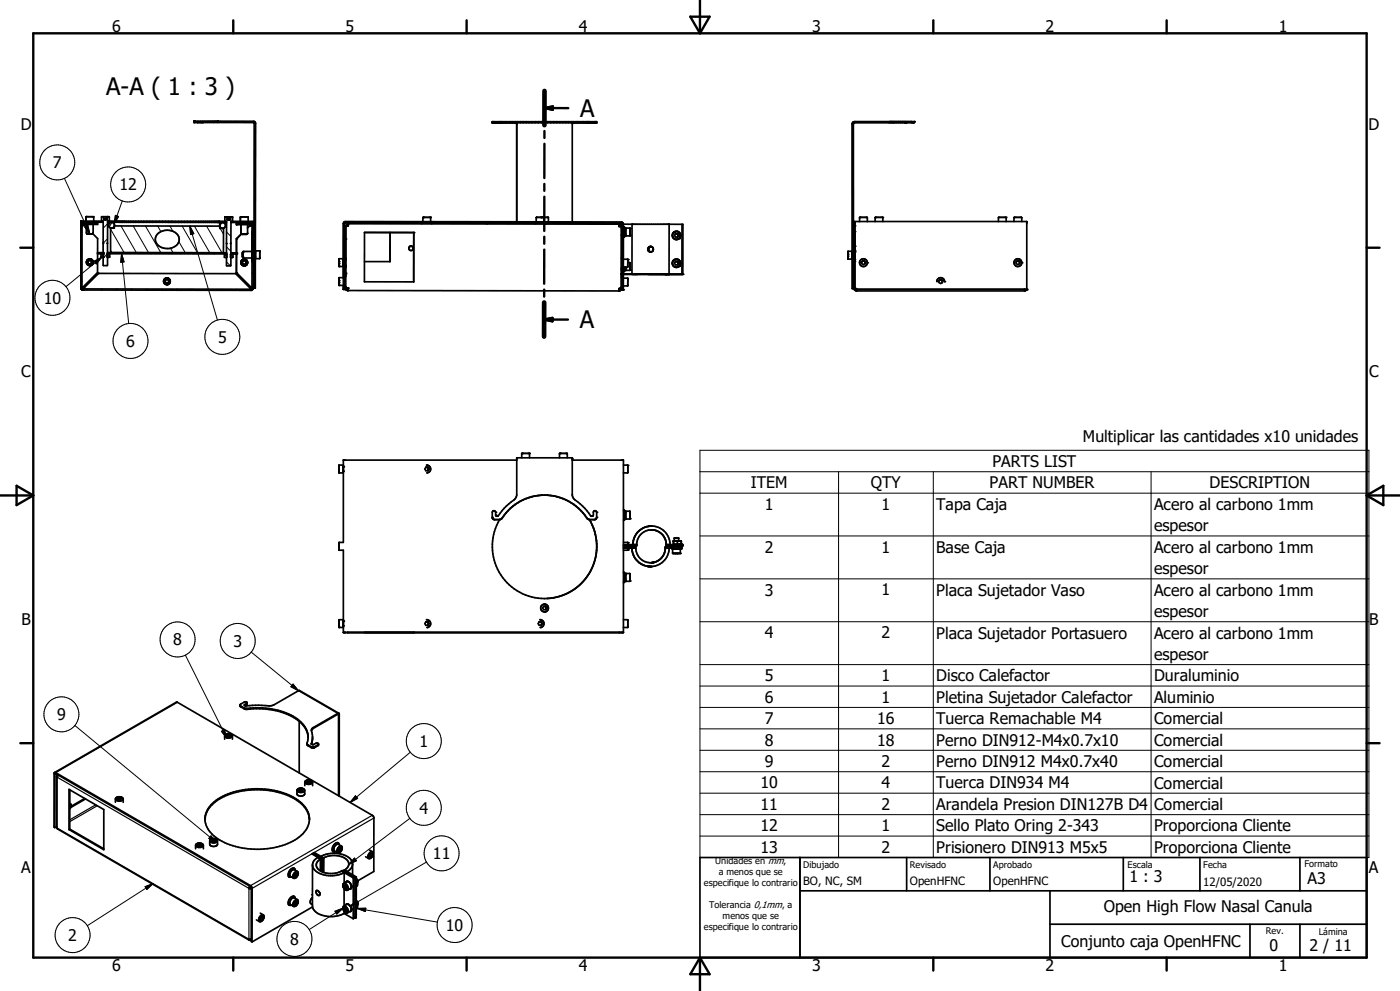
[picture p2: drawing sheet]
<svg xmlns="http://www.w3.org/2000/svg" width="420mm" height="297mm" viewBox="0 0 420 297" stroke-linecap="round" stroke-linejoin="round" font-family="sans-serif">
<g fill="none" stroke="#000" stroke-width=".3">
<path d="M66.2 36.3l.3 .4M70.7 36.3l.3 .4M75.2 36.3l.3 .4M76.3 37.5l.4 .3M19.3 53.4l7.6 16.7M76.3 59.9l.3 .4M76.3 55.4l.3 .4M76.3 51l.4 .3M76.3 46.5l.4 .3M76.3 42l.4 .3M24.3 66.3l.3 .3M24.6 79.2l-.3 .4"/>
<path d="M24.6 74.7l-.3 .4M24.6 70.2l-.3 .4M25.5 68l.9-.4 .5 2.5zM26.8 66.6l.3 .3M27.9 66.9l-.3 .4M28.2 78.3l2.3-1.2-1.6 2zM28.8 66.3l.3 .3M30.4 75.7l-.6 .3M30.5 77.1l-10.7 8.8M31.1 76.2l-.8 .8M32.3 76l-1.4 1.4M32.3 71.6l-1.3 1.2"/>
<path d="M32.3 67.1l-1.3 1.3M32.9 76.2l-.8 .8M33.1 75.7l-.5 .3M33.2 75l.4 .7M33.2 68.7l4 7M33.3 66.3l.3 .3-.8 1.4M34.6 64.5l1 .4-1.4 2.2zM36.3 67.7l4.6 8M36.5 76l2.1 21M36.5 76l.7 2.5-1 .1zM36.7 60.2l-2.5 6.9M39.5 75.7l-.6 .3"/>
<path d="M40 67.7l4.6 8M43.6 67.7l4.7 8M45.8 75.7l-.6 .4M47.3 67.7l1 1.7M51 67.7l.9 1.6M51.1 74.4l.8 1.3M52.1 75.7l-.5 .4M53.6 72.4l2 3.4M54.6 67.7l4.7 8.1M56.9 67.8l8.3 28.1M56.9 67.8l1.2 2.2-.9 .3zM58.3 67.8l4.6 8"/>
<path d="M58.5 75.8l-.6 .3M62 67.8l4.6 8M64.8 75.8l-.6 .3M65.7 67.8l.2 .5M66 68.5l1.1 1.7M66.5 66.7l-.6 1.1M66.7 66.3l.3 .4M67.3 76.4l.8 .5M67.9 65l.2 .2M67.9 78.5l1.2 1.2M67.9 74l1.4 1.3M67.9 69.5l1.4 1.3"/>
<path d="M68.8 65.9l.5 .5M69.1 76.4l.8 .5M69.4 66.4l.2 .3M70.9 75.9l-.3 .2M72.7 67l-.3 .3M73.8 66.3l.3 .4M73.9 66.7l-.2 .3M75.9 77.3l-.3 .3M75.9 72.8l-.3 .3M75.9 68.3l-.3 .3M76.3 77.8l.3 .4M76.3 73.4l.3 .3"/>
<path d="M76.3 68.9l.3 .3M76.3 64.4l.3 .3M24.6 83.7l-.3 .4M26.2 86.6l-.3 .3M30.7 86.6l-.3 .3M35.2 86.6l-.4 .3M39.6 86.6l-.3 .3M44.1 86.6l-.3 .4M48.6 86.6l-.3 .4M53.1 86.6l-.3 .4M57.6 86.6l-.3 .4M62.1 86.7l-.4 .3"/>
<path d="M66.5 86.7l-.3 .3M71 86.7l-.3 .3M75.9 86.3l-.7 .7M75.9 81.8l-.3 .3M76.3 82.3l.3 .4M210 135h200.7v122h-200.7zM210 141.4h200.7M210 147.8h200.7M251.6 141.4v115.6M280 141.4v115.6M345.3 141.4v115.6M210 160.6h200.7"/>
<path d="M210 173.5h200.7M55.6 196.3l12.4 24.9M75.4 195.4l14.1 11.6M210 186.3h200.7M210 199.2h200.7M22.5 217.4l42.4 35.1M66.4 219.2l.9-.5 .7 2.5zM87.9 205l1.6 2-2.2-1.2zM210 205.6h200.7M210 212h200.7M210 218.4h200.7M106.6 238.5l.7 .8-2.3 1.2z"/>
<path d="M123.1 225.5l-18.1 15M210 224.9h200.7M210 231.3h200.7M210 237.7h200.7M63.3 250.5l1.6 2-2.2-1.2zM106.3 257.2l.6 .8-2.3 1.1zM123 245.3l-18.4 13.8M127.9 258.4l-22.8 13.2M210 244.2h200.7M210 250.6h200.7M43.5 265.7l2.4-.9-1.8 1.8zM45.9 264.8l-19.7 12.7"/>
<path d="M100.5 273.1l2.4-.9-1.9 1.7zM102.9 272.2l-10.1 6.4M105.1 271.6l1.9-1.7 .5 .8zM107.2 272.3l24 4.1M107.2 272.3l2.6-.1-.2 1z"/>
<circle cx="17.2" cy="48.7" r="5.3"/>
<circle cx="38.5" cy="55.3" r="5.3"/>
<circle cx="15.7" cy="89.3" r="5.3"/>
<circle cx="39.2" cy="102.2" r="5.2"/>
<circle cx="66.7" cy="101" r="5.2"/>
<circle cx="53.3" cy="191.7" r="5.3"/>
<circle cx="71.3" cy="192.1" r="5.2"/>
<circle cx="18.4" cy="214.1" r="5.3"/>
<circle cx="127.1" cy="222.1" r="5.3"/>
<circle cx="127.1" cy="242.1" r="5.2"/>
<circle cx="132.5" cy="255.7" r="5.2"/>
<circle cx="136.4" cy="277.2" r="5.2"/>
<circle cx="21.8" cy="280.3" r="5.3"/>
<circle cx="88.3" cy="281.4" r="5.3"/>
</g>
<g fill="none" stroke="#000" stroke-width=".51">
<path d="M65.5 36.3h10.5l.7 .5-.1 49.5M65.5 36.3v.4h10.5M65.5 36.3h-7.3v.4h17.8M76 36.7l.3 .3v49.4M147.7 36.5h31.3v.3h-31.3zM155 36.8v29.7M171.7 36.8v29.7M255.9 36.7l.5-.2h17.8v.3h-17.8l-.4 .2v49.5h-.3v-49.3zM271.5 36.5v.3M24.3 66.6h6.7M24.4 67.3l-.1 .3M24.5 67.1l-.1 .2"/>
<path d="M24.6 67.6l.7-.1 .7 .7M24.6 67.6v18.7M24.6 67l-.2 .3M24.9 66.9h4.4v.4h-4.4l-.3 .3M24.9 66.9l-.3 .1M25.5 66.6v.3M25.8 65.1v1.2M25.8 65v.1M25.9 64.9l-.1 .1M25.9 64.9h2.2v1.4M25.9 64.9h.1M26 69.8v.2"/>
<path d="M26 67.3v2.5M26 69.9l.3 .3M26.1 70l.2 .1M26.1 66.6v.3M26.3 70.1h1.3M27.1 77.6l.6 .3 .2 .9M27.1 77.6a.99 .99 0 0 0-1.2 1.1 .99 .99 0 0 0 1.4 .8M27.1 77.6l.6 .5 .2 .7M27.2 77.6a1 1 0 0 0-1.2 1 1 1 0 0 0 1.2 1M27.2 77.6a1 1 0 0 1 .7 .9 1 1 0 0 1-.5 1M27.3 79.5l-.2 .1M27.5 79.4l-.3 .2"/>
<path d="M27.5 79.4l-.2 .1M27.7 79.1l-.2 .3M27.8 66.6v.3M27.8 70.1l1.5 1.4v10.2l-4.7 4.5M27.8 70.1l-.2 .1M27.8 70l-.2 .1M27.9 78.8l-.4 .6M27.9 78.8l-.1 .2M27.9 69.9l-.1 .2M27.9 69.8v.2M27.9 67.3v2.5M28.4 66.6v.3"/>
<path d="M29.3 75.7h1.6M29.3 76h1.6v1.1l-.6-.1v-.9l.2-.1M30.5 65.1v1.2M30.5 65v.1M30.5 64.9l2.3 .1M30.5 64.9v.1M30.9 66.3v.3M31.1 64.9v.7M31.1 65.6l.3 .2M31.1 65.6h.5M31.4 65.8h.1M31.4 65.8l.3 .1"/>
<path d="M31.6 65.6h.5M31.6 64.9v.7M31.7 65.9h.1M31.8 65.8l-.1 .1M31.8 65.8h.1M32.1 64.9v.7M32.1 65.6l-.3 .2M32.3 75.7l35.6 .1M32.3 66.6l35.6 .1M32.4 66.3v.3M32.7 76l.2 .1v.9l-.6 .1v-1.1l35.6 .1M32.8 65v.1"/>
<path d="M32.8 65.1v1.2M33.2 75.7v-7.3h1.1v-.7l31.6 .1v.7h1.2l-.1 7.3M33.3 68.4a.9 .9 0 0 1-.6-1.4 .9 .9 0 0 1 1.5 0 .9 .9 0 0 1-.6 1.4M34.4 66.3v.3M47.4 70a4 4 0 0 1 6.3 1.4 3.4 3.4 0 0 1-4.8 2.9 2.52 2.52 0 0 1-2.1-1.7 2.52 2.52 0 0 1 .6-2.6zM65.8 66.3h-33.5v13.2l-1.2 .1-.1-13.3h-6.7v20.3M65.8 66.3v.4M65.8 66.3h2.1v.4M66.6 66.7a.9 .9 0 0 0-.6 1.4 .9 .9 0 0 0 1.5 0 .9 .9 0 0 0-.5-1.4M67.3 76.2h.8l-.2 1-.6-.1zM68.1 65.7l.6 .2M68.1 65v.7"/>
<path d="M68.1 65.7h.5M68.5 65.9h.1M68.6 65.7h.5M68.6 65v.7M68.7 65.9h.1M68.8 65.9h-.1M68.9 65.8l-.1 .1M69.1 65v.7M69.1 65.7l-.2 .1M69.3 75.8h1.6M69.3 66.7h6.6M69.4 66.3v.4"/>
<path d="M69.7 76.1l.2 .1v.9l-.6 .1v-1.1h1.6M69.8 66.3l-.1-1.3h-2.2v1.3h.5l.1 13.4 1.2-.1v-13.3h6.6v1.3M70.9 76.1v5.7l4.7 4.5M71.8 66.7v.3M72.2 65l-.1 1.3M72.2 65h2.2v1.3M72.2 65h.1M72.3 69.9l.1 .2M72.3 67.3v2.6M72.3 70l.3 .2M72.4 70.1l-1.5 1.5v4.5M72.4 70.1l.2 .1"/>
<path d="M72.5 66.7v.3M72.6 70.2h1.3M73.3 77.7l.4 .1 .5 .5M73.3 77.7a.97 .97 0 0 0-1 .6 .97 .97 0 0 0 .3 1.1M73.3 77.7l.5 .2 .4 .4M74.1 79.2l-.8 .5M74.1 70.2h-.2M74.1 66.7v.3M74.2 78.3v.4M74.2 79l-.5 .6-.4 .1M74.2 78.3v.7M74.2 78.9v.1"/>
<path d="M74.2 78.9a1.03 1.03 0 0 1-1.5 .6M74.2 70l-.3 .2M74.3 78.7a.99 .99 0 0 0-1-1 .99 .99 0 0 0-1 .9 .99 .99 0 0 0 1 1.1M74.3 67.3v2.6M74.3 78.7l-.1 .2M74.3 69.9l-.1 .2M74.8 66.7v.3M75.6 67.7l-.6-.1-.7 .7M75.6 67.7v18.6M75.6 67.7l-.3-.4h-4.4v-.3h4.4l.6 .5-.1 19.2M75.6 75.5v.1M75.6 74.1v.3"/>
<path d="M75.6 69.3v6.1h-2.6l-.2 .2v1.4l.2 .3h2.6M76.3 74.9h-.4v3h.4M76.6 75.2h1.3v2.3h-1.3zM77.8 75.2h.1M101.7 79.8l1.3 .1M101.7 78.4v.6M103 77.5l-1.3 .1v2.2M103.1 66.7l-.1 20h.3l.2-19.9M103.2 66.6l-.1 .2M103.2 66.6l.5-.2 82.7 .1 .4 .2 .2 .5M103.2 66.6l-.1 .1M103.4 77.2h.3"/>
<path d="M103.6 66.8h-.1M103.6 66.8l-.2 .1M103.7 79.7v2.1M103.7 66.7l82.7 .2 .3 .3M103.7 66.7l-.1 .1M103.7 66.7l23.7 .1M104 67.7l-.3-.1v19M104.3 67.4v.3M104.4 67.1v.3M104.4 67.1v.6h-.7M104.4 67.1l81.3 .1M109.3 69.7h14.8v14.8h-14.8z"/>
<path d="M117 69.7v8.7h-7.7M123.1 73.8l-.3 .2M123.2 73.8l.6 .2M123.9 74.1l-.1 .8M126.5 66.8v.3M126.9 65.2v.1M126.9 65.2h2.2l.1 1.2M126.9 65.3l-.1 1.1M127.3 66.8h1.5M128.7 66.8h.1M129.5 66.8v.3M146.6 66.8l-.6 .3"/>
<path d="M159.1 66.8h.7M160.5 66.8v.4M160.9 65.3v1.2M160.9 65.2v.1M160.9 65.2h.1M161 65.2h3.4M161 65.2h-.1M163.1 65.2h.1M163.2 65.2v.1M163.2 65.3v1.2M163.5 66.8v.4M164 66.8v.4"/>
<path d="M164.4 65.2h.1M164.5 65.2v1.3M173.8 66.8l.6 .1M180.1 66.9l.6 .3M185.7 67.5h.1M185.7 67.2h1M185.7 67.2v.7h.7M185.8 67.2v.7M186 67.9l.4-.1-.1 18.7M186.1 67.2v.6M186.3 77.4h.4M186.4 70.5h.3"/>
<path d="M186.4 68.6h.3M186.7 67.2v19.7h.3v-19.7M187 77.7l1.3 .1M187 68h.3v3h-.3M187 67.2h2.6M187.3 70.2h.4M187.3 68.9h.4M187.7 68.4h1.3l-.1 2.3h-1.2v-2.3M188.3 77.8h.1M188.3 77.8v2.2M188.3 78.7l.7 .1v2.2h-1.3v-1M189.6 67.2h11.1"/>
<path d="M189.6 67.2v15M195 73.9l-.4 .2M195.2 73.9l.6 .3M195.3 73.9l-.5 .3-.2 .5 .5 .8M195.3 73.9a.83 .83 0 0 0-1 .7 .83 .83 0 0 0 .8 .9M195.3 73.9l.6 .5M195.9 74.2l.1 .4M196 74.6a.84 .84 0 0 1-.9 .9M196 74.8l-.3 .5M200.7 67.2v15M200.7 67.2h3.9M203.2 78.4h-.6l-.3 .5 .3 .5h.6"/>
<path d="M203.2 78.4l.3 .5M203.2 70.1h-.6l-.2 .5 .2 .4h.6M203.2 70.1l.3 .5M203.5 78.9l-.3 .5M203.5 70.6l-.3 .4M204.1 70.5a1.22 1.22 0 0 0-1.5-1.2 1.22 1.22 0 0 0-.9 1.6 1.26 1.26 0 0 0 1.4 .9 1.26 1.26 0 0 0 1.1-1.2M204.1 78.9h.1M204.1 78.8a1.22 1.22 0 0 0-1.5-1.2 1.22 1.22 0 0 0-.9 1.7 1.26 1.26 0 0 0 1.4 .9 1.26 1.26 0 0 0 1.1-1.3M204.1 70.6h.1M204.2 70.6h.1M204.2 78.9h.1M204.6 67.2h.3v15h-10.9"/>
<path d="M204.6 67.2v15M254.4 75.4v2.2M254.4 77.6h.1M254.4 77.6h1.3M254.4 75.3v.1M255.7 75.3h-1.3M256 75h.4M256 78h.4M258.5 78.4v.6l.5 .3 .5-.3v-.6M259 78.2l.5 .2M259 78.2l-.5 .2M260.2 65.2h-2.2l-.1 1.2"/>
<path d="M260.2 65.2v.1M260.2 65.3v1.1M262.5 66.4l.1-1.2h2.2v1.2M299.5 65.3v1.1M299.5 65.2h2.3l.1 1.2M299.5 65.2v.1M304.2 65.3v1.1M304.2 65.2v.1M304.2 65.2h.1M304.3 65.2h2.1M304.3 65.2h-.1M304.9 78.4v.6l.5 .3 .5-.3v-.6"/>
<path d="M305.1 78.3l-.2 .1M305.4 78.1l.5 .3M305.4 78.1l-.5 .3M306.4 65.2h.1M306.5 65.2h.1M306.5 65.2v.1M306.5 65.3v1.1M24.3 86.3v.3M24.3 86.6l.6 .3 50.4 .1 .5-.3M24.6 86.3l.3 .3M24.9 86.6l4.6-4.7 41.2 .1 4.5 4.7M49.5 83.5a.99 .99 0 0 0-.3 1.2 .99 .99 0 0 0 1 .6"/>
<path d="M50.2 83.3a.99 .99 0 0 0-1.1 1 .99 .99 0 0 0 1.2 1M50.2 83.3l.4 .2M50.3 83.3l-.7 .1M50.6 85.1l-.3 .2M50.6 83.5l.5 .8M50.6 85.1l-.4 .2M51.1 84.5l-.5 .6M51.1 84.3v.2M75.6 86.3h.1M75.6 86.3l-.3 .4-50.4-.1M75.9 86.4l-.1 .3M76.3 86.3h.3"/>
<path d="M76.6 86.3v.1M101.7 83.3v2.2l1.3 .1M101.7 84.1v.6M101.7 83.2v.1M101.7 83.2h1.3M103.3 80.2h.4M103.3 82.9h.4M103.3 85.9h.4M103.7 86.2l.5 .2M103.7 86.6l.2 .3M103.9 86.9l.4 .2M104 86.4h-.3v.2"/>
<path d="M104 86.4l.3 .3M104.2 86.4h-.2M104.2 86.4l.1 .6M104.3 87.1l81.3 .1M185.6 86.5v.7M185.7 86.5h-.1M185.9 87.1l-.3 .1M186 87.1l-.4 .1M186 86.5h-.4M186 86.4l-.4 .5M186 86.5h.3M186 87.1h-.1"/>
<path d="M186 86.4l-.4 .1M186.2 86.9l-.1 .1M186.3 86.5l-.3 .6M186.3 86.3l-.3 .1M186.3 80.4h.4M186.3 86h.4M186.3 83h.4M186.3 80.8h.4M186.3 82.2h.4M187 83.4h1.2M187 80h1.2M187 82.2h7.4"/>
<path d="M187.3 80v1.4h-.3M187.3 80.5h.4M188.2 83.4h.1M188.3 83.4v2.3h-1.3M188.3 80h-.1M194.1 82.2h.8M194.3 82.2h.6M256.4 86.7h51.6l-.1 .2M256.4 86.9v-20.5h51.6l-.1 20.5M257 86.7v.4M257.2 86.7l-.2 .4M281 84.4a1.17 1.17 0 0 1 1.2-1.2 1.17 1.17 0 0 1 1.2 1.2"/>
<path d="M281.7 84.1v.6l.5 .3 .5-.3v-.6M282.2 83.8l.5 .3M282.2 83.8l-.5 .3M307.2 86.7l.1 .3M307.4 86.7v.3M307.9 86.9l-.5 .3h-50.4l-.6-.5 .6 .4M307.9 86.7l-.6 .3M101.7 139.5v2.1M101.7 139.4v.1M101.7 139.4h.1M103 139.4h-1.3M128 139.4a1.17 1.17 0 0 1 1.2 1.1 1.17 1.17 0 0 1-1.1 1.2"/>
<path d="M155 137.9h-52v24.7h-1.3M156.6 135.9l-.1 1.3M156.6 135.9h2.2l.1 1.3M156.6 135.9h.1M167.9 135.9l-.1 1.3M167.9 135.9h.1M167.9 135.9h2.2M170.1 135.9h.1M170.1 135.9l.1 1.3M171.7 137.9h15.3v51.7h-84v-24.7l-1.3-.1M187 139.4h1.3v2.3M188.3 139.5v.1"/>
<path d="M101.7 140.1v1M101.7 140.6h.1M101.7 141.6l1.3 .1M128.1 141.7h.1M128.3 140.1l.3 .5M128.3 140.1h-.6l-.2 .5 .2 .5h.6M128.6 140.6l-.3 .5M149.9 155.7a15.7 15.7 0 0 0 12 23.6 15.7 15.7 0 0 0 16.2-21M171.7 148.2l.4 1.2a22.2 22.2 0 0 1 5.2 5.3l.7-.2v-1a.49 .49 0 0 1 .5-.4 .49 .49 0 0 1 .5 .4v1.7l-.3 .4-1.8 .1-.6-.1a15.3 15.3 0 0 0-25.9 0l-2 .1-.5-.2-.2-.4v-1.6a.51 .51 0 0 1 .5-.4 .51 .51 0 0 1 .5 .4v1l.7 .2a18.4 18.4 0 0 1 5-5l.6-1.5v-11h16.7v11M176.8 155.7l1.3 2.6zM178.1 158.3l.7 2.9 .2 3.8M187 152.9h.3v3h-.3"/>
<path d="M187 141.7h1.2M187.3 155.1h.4M187.3 153.7h.4M188.3 141.7h-.1M189 153.3l-1.3-.1v2.4l1.3-.1M189 153.3h.1M189 153.3v2.2M189 155.5h.1M194.6 157.7a5.6 5.6 0 0 0-4.7 5M194.8 157.7h.1M195.1 157.7h-.5M195.1 157.7a5.6 5.6 0 0 1 5.9 5.5"/>
<path d="M195.2 157.7h-.6M195.7 158.8l.5 .1M196.2 158.9a4.4 4.4 0 0 0-5.2 4.3M196.2 158.9h.1M196.2 158.9a4.4 4.4 0 0 1 3.2 2.3M101.7 162.7v2M101.7 163.2v1M101.7 163.7h.1M101.7 162.6v.1M101.7 162.6h.1M178.9 165.8a15.6 15.6 0 0 1-14.8 13.6M187 171.6h.3v3h-.3"/>
<path d="M187 162.6h1.3v.6M187 164.2h3.7M187 163.2h4M187 163.9h3.7v.3M187.3 173.7h.4M187.3 172.4h.4M188.3 163.6v.3M188.3 164.2v.7h-1.3M189 171.9h-1.3v2.3h1.3M189 171.9v.1M189 172v2.1M189 174.1v.1"/>
<path d="M189.6 164.2l.4 2.2M189.9 165.9l.2 .5M189.9 162.7v.5M189.9 162.7l-.1 .5M190 166.4l.6 1M190.1 166.4l.5 1M190.6 167.4l.7 .8M190.6 167.4l.7 .9M190.7 164.2a4.5 4.5 0 0 0 4.8 4.5M191 163.2v.4h-4M191.3 168.3l1.9 1.1M193.7 169.6l1.2 .2"/>
<path d="M194.8 169.8h.5M194.8 169.8h.2M195.8 168.6l-.3 .1M195.8 168.6l-.5 .1M195.9 168.6h.1M195.9 168.6l-.5 .1M196 168.6h-.2M199.4 161.2l.5 2M199.4 161.2l.2 .5M199.6 164.2a4.5 4.5 0 0 1-3.8 4.4M199.6 164.2h5M199.6 164.2a4.4 4.4 0 0 1-3.7 4.4"/>
<path d="M199.6 164.2h.1M199.6 163.9v.3M199.8 163.2h5.1v.4h-5.1zM200.7 164.2a5.6 5.6 0 0 1-3.4 5.2 5.6 5.6 0 0 1-6-1.2M201.7 164.2v.3h2.5v-.3M201.8 164.5v1.3h2.2M202 162.3h1.2M202 163.2l.1-1h2.2v1M202 163.1l.2 .1M202 163.2h.1M202.3 161.3h1.3M202.3 161.3v.9"/>
<path d="M202.3 163.6v.3M202.3 163.2h.2M202.9 163.2h-.2M203.2 162.3h1.2M203.2 163.1l.2 .1M203.2 163.1l-.2 .1M203.2 162.3v.8M203.5 163.2h.2M203.6 161.3v.9M203.6 163.6v.3M204.1 163.2h-.2M204.1 164.5v1.3"/>
<path d="M204.1 165.8h-.1M204.4 163.1l-.2 .1M204.6 164.2v-.3h-5v.3M204.6 164.2h.1M101.7 185.9v2.1l1.3 .1M101.7 186.4v1M101.7 186.9h.1M101.7 185.8h.1M103 185.7l-1.3 .1M128 185.7a1.17 1.17 0 0 1 1.2 1.1 1.17 1.17 0 0 1-1.1 1.3M128.3 186.4l.3 .5M128.3 186.4h-.6l-.2 .5 .2 .5h.6"/>
<path d="M128.6 186.9l-.3 .5M162 185.7a1.17 1.17 0 0 1 1.2 1.1 1.17 1.17 0 0 1-1.1 1.3M162.3 186.4h-.6l-.3 .5 .3 .5h.6M162.3 186.4l.3 .5M162.6 186.9l-.3 .5M163.7 181.7l.2 .5M163.7 181.7h-.6l-.3 .5 .3 .5h.6M163.9 182.2l-.2 .5M187 185.7l1.3 .1v2.2l-1.3 .1M69.2 220l.5 .5v1M72 211.3l.1 .5 1.5 .8a22.7 22.7 0 0 1 16.3 3.7 6.8 6.8 0 0 1 2.5 4.2M72 211.3l1.3-.9h.7l.1 .6-.7 .4"/>
<path d="M72 211.3l1.4 .9a27.8 27.8 0 0 1 13.2 1.8 8.7 8.7 0 0 1 5.8 6.5M73.3 211.4h.1M73.4 211.4l7.7 .2 .9-.2 7.8-4.5 11.9 6.9M74.1 210.6l-.8 .8M89.8 216.2v15.4M93.4 219l.6-.7 7.5-4.2v24.4M101.7 213.8l-7.7 4.2-.6 .9a6.8 6.8 0 0 1 0 4.1M101.7 213.8l.1 24.8M16.4 231.6l36.7-21.2 58.7 34 .4 .8-.1 16-4.8 2.8M17 232.7v15.2l.3 .6 57.5 33.3M17.2 232.3l.1 .1M17.2 232.3v.1"/>
<path d="M17.2 232.4l.1 .1M17.2 232.4l-.2 .3M17.3 232.2l-.1 .1M17.3 232.4l-.1 .5-.2-.2M17.4 232.3l-.1 .1M20.7 236.6l10.4 6v12.1l-10.4-6.1zM21 236.7l-.1 11.8M25.4 239.3l-4.1 2.4M25.7 239.5l-4.5 2.5M35.4 239.2v.4M35.4 239.2l-.2 .3 .4 .2M35.9 239.6l.1 .1"/>
<path d="M35.9 239.6l-.3 .1M35.9 239.1l.4 .2-.1 .4h-.6M35.9 239.1v.5M35.9 239.1l-.5 .1M68.1 220.3v.4M68.7 220.7l.1 .1M68.7 220.7l-.3 .1M68.7 220.2l.4 .2-.1 .3-.6 .1-.4-.2 .1-.3M68.7 220.2v.5M68.7 220.2l-.6 .1M69.2 220a1.24 1.24 0 0 0-1.8 .6v.9M89.4 236.4l-.3 .4v1.1a1.35 1.35 0 0 0 2.3 0v-1a1.23 1.23 0 0 0-1.9-.5"/>
<path d="M89.8 236.6l-.1 .3 .4 .2M89.8 236.6v.4M90.4 237v.1M90.4 237l-.3 .1M90.4 236.5l.4 .2-.1 .4h-.6M90.4 236.5v.5M90.4 236.5l-.6 .1M91.4 235.5v-1a1.3 1.3 0 0 1 1.2-.8 1.3 1.3 0 0 1 1.2 .8v1M92.2 234.1v.5M92.4 220.5v.5M92.4 220.5l-.3 2.3 .3 .7 1 .6 .7 .1 1.3-.7 .2-.5M92.8 234.6v.1"/>
<path d="M92.8 234.6l-.4 .1M92.8 234.1l.4 .2-.2 .3-.5 .1-.5-.2 .2-.4M92.8 234.1v.5M92.8 234.1h-.6M93.7 221.2l-.3 1.8 .5 .2 .8-.4a.4 .4 0 0 1 .5-.1 .4 .4 0 0 1 .2 .5l-1.5 .7-1.8-1M16.4 248l-.2-.1v-16l.3-.4 58.8 34 .3 .8v16M16.4 248l.2-16.2 58.6 33.9M17 247.7l-.6 .3M20.9 248.5l10.2 5.9M20.9 248.5l-.2 .1M20.9 240.8l.4 .4v.4M20.9 241.4l.3 .1-.3 .7"/>
<path d="M21.3 241.6l-.4 .8M34.6 240.4v-.9a1.3 1.3 0 0 1 1.2-.7 1.3 1.3 0 0 1 1.2 .7v1M59.4 253.1v.4M60 253.5v.1M60 253.5l-.3 .1M60 253l.4 .2-.2 .3-.5 .1-.4-.2 .1-.3M60 253v.5M60 253l-.6 .1M60.5 252.8l.5 .4v1.2M60.5 252.8a1.25 1.25 0 0 0-1.8 .6v1M61.5 245.6a8.6 8.6 0 0 1 5.8-6.9 24.3 24.3 0 0 1 21.9 1.2 7.5 7.5 0 0 1 3.6 5.7M61.6 245l-.1 .4"/>
<path d="M63.2 241.3a19.5 19.5 0 0 1 14.3-4.9 18.3 18.3 0 0 1 13.9 5.3 6.1 6.1 0 0 1-1.6 9.1 23.5 23.5 0 0 1-20.9 2.4 10.2 10.2 0 0 1-7.4-7 6 6 0 0 1 1.7-4.9zM63.7 251.7v.4M63.7 251.7l-.2 .3 .4 .3M64.2 252.2h-.3M64.2 252.2h.1M64.2 251.6l.4 .2-.1 .4-.6 .1M64.2 251.6v.6M64.2 251.6l-.5 .1M92.7 245l.1 .5M93.5 255.9l2.7 1.5M93.7 259.3a4 4 0 0 0 3.8 3 8.8 8.8 0 0 0 5.8-.8M93.8 255.8l2.6 1.5"/>
<path d="M94 255.6l2.8 1.7M94.3 255.5l2.8 1.6M95.4 257l-1 .7-.7 1.3v12.8M96.2 257.4v3.6M96.2 257.4a1.95 1.95 0 0 0-1.3 2 1.95 1.95 0 0 0 1.5 1.8M96.4 257.3l-.2 .1M96.4 257.3v3.9M96.8 257.3v4.1M97.1 257.1v4.3M97.1 257.1l-.3 .2M97.1 257.1l-.8-.4a8 8 0 0 1 9 .9l.5 1.3v3.3M97.1 257.1a6 6 0 0 1 7.4 1.2 1.9 1.9 0 0 1-1.2 2.5"/>
<path d="M99.7 255.1l.2 .1M99.8 255l.4 .3 .4-.1M101.2 252.5l.3 .1M101.6 254.6h-.1M101.6 254.6l.5 .3M101.7 254.3l.4-.2 .2 .3M101.7 254.3l-.2 .5 .2 .3 .4-.2M101.7 254.3l-.1 .3M101.8 253.2a.8 .8 0 0 0-.8-.7 .8 .8 0 0 0-.8 .6 1.87 1.87 0 0 0-.4 1.9M102 254.2l.3 .2M102.3 254.4l-.2 .5M105.8 259.2l-.4 1-.9 .8-.4 .2-.8-.4"/>
<path d="M110.8 256.3l.4-.5 .4 .1v.4M110.8 256.3v.4l.4 .1M110.8 256.6l.4 .2M110.8 254.8l.9 .5a1.33 1.33 0 0 1-1.2 2l-.8-.5M111.1 256.1l-.3 .2M111.1 256v.1M111.1 256.1l.5 .2M111.6 256.3l-.4 .5M210 257h200v30h-200zM240 257v30M272 257v10M297 257v10"/>
<path d="M337 257v10M360 257v10M390 257v10M74.7 266.3h.7M74.9 266.1h.5M74.9 266.1l-.2 .2M75 265.6l-.3 .7M75.2 265.7l.2 .3v16.2l.2 .1M75.2 265.7l-.3 .4M78.1 275.5l.3 .2M78.1 273.7l1 .6v.8M78.3 275l-.2 .2"/>
<path d="M78.3 274.9v.1M78.3 275l.5 .3M78.8 275.3v-.5h-.4l-.3 .4v.5h.3M78.8 275.3l-.4 .4M79.1 275.1v.2a1.14 1.14 0 0 1-1.3 .9l-.9-.5M86.5 271.2l.3 .1M86.5 262.7l.3 .1M86.6 271.1l.4 .3 .4-.1M88 268.6l.3 .1M88 260.1l.3 .2M88.4 270.7h.1M88.4 262.2v.1"/>
<path d="M88.4 262.2l.5 .3M88.4 270.7l.5 .2M88.5 261.9l-.2 .6 .2 .2 .4-.2M88.5 261.9l.4-.2 .2 .3M88.5 270.4l.4-.3 .2 .3M88.5 270.4l-.2 .5 .2 .3 .4-.3M88.5 261.9l-.1 .3M88.5 270.4l-.1 .3M88.6 269.2a.79 .79 0 0 0-.8-.6 .79 .79 0 0 0-.8 .6 1.82 1.82 0 0 0-.4 1.9M88.6 260.8a.79 .79 0 0 0-.8-.7 .79 .79 0 0 0-.8 .7 1.32 1.32 0 0 0 0 2.1l.4-.1M88.7 261.8l.4 .2M88.7 270.2l.4 .2"/>
<path d="M89.1 262l-.2 .5M89.1 270.4l-.2 .5M89.2 262.5l-.9 .8-1.1-.6a1.34 1.34 0 0 1 1.1-2l1.1 .7-.2 1.1M89.4 270.2a1.31 1.31 0 0 1-1.4 1.4l-.8-.5a1.33 1.33 0 0 1 1.1-2l.9 .5 .3 .6M93.5 268.2l.2 .1M93.7 269a1.19 1.19 0 0 0 0 2.1M93.7 271.8l-18.1 10.5M93.7 271.8a4.8 4.8 0 0 0 4.8 2.9 8.7 8.7 0 0 0 4.7-.9M95.7 267.3l-.6-.4a.76 .76 0 0 0-.1 1 .76 .76 0 0 0 .9 .3v-.5M95.7 267.3l.2 .4M95.7 267.3l.2 .3M102.4 261.1l.3-.2 3.5 2.1"/>
<path d="M102.4 261.1a7 7 0 0 1-6 .1M102.4 261.1l.9 .4M102.4 261.1l3.6 2M103 264.9l-.1 .6 .3 .8M103.1 264.8l.9-.5a1.36 1.36 0 0 1 1.4 1.5M103.1 264.8l-.1 .1M103.1 260.9l3.5 2M103.1 260.9v.3M103.2 266.3v5.2M103.2 273.1l.8 .5 1.2-.5a1.36 1.36 0 0 0-1.2-2.1l-.9 .6a1.09 1.09 0 0 0 .1 1.5v.7M103.2 272.4l.2-.3 .4 .2 .2 .6-.2 .2-.4-.2M103.2 272.4l.2 .5"/>
<path d="M103.2 265.6l.2-.3 .4 .2 .2 .5-.2 .4-.4-.3M103.2 265.6l.2 .5M103.2 273.8l2.8 1.5M103.3 261.5v3.2M103.3 260.8l3.6 2M103.3 260.8l-.2 .1M103.6 272.2l-.4 .2M103.6 265.4l-.4 .2M103.8 272.3l.1 .3M103.8 265.5l.1 .3M103.9 272.6l.1 .1M103.9 272.6l-.5 .3"/>
<path d="M103.9 271l.4-.1 .7 .5 .5 1.1M103.9 265.8h.1M103.9 265.8l-.5 .3M103.9 271l-.2 .2M104 264.2l-.2 .2M104 264.2a1.5 1.5 0 0 1 1.5 1.5M104.1 270.8l-.2 .2M104.2 264l-.2 .2M105.2 266.4h-.3M105.3 273.1l-.4 .1M105.4 265.8l-.1 .4-1.1 .6-.5-.1-.5-.4M105.4 272.6l.1 .1"/>
<path d="M105.4 272.5h.1M105.4 273l-.2 .2M105.4 265.8h.1M105.4 265.7h.1M105.4 266.3l-.2 .1M105.5 272.7l-.2 .4M105.5 265.8l-.3 .6M105.7 272.5l-.2 .2M105.7 272.4l-.2 .1M105.7 265.7l-.2 .1M105.7 265.6l-.2 .1M106 263.1v12.2"/>
<path d="M106.2 274.9l.4 .3M106.2 263v12.2l-.2 .1M106.2 263l-.2 .1M106.6 262.9v12.3M106.9 270.7l.3 .5M106.9 263.4l.4 .5zM106.9 262.8l-.3 .1M106.9 262.8v12.2l-.3 .2M106.9 263.9l.3 .5M107.2 271.2v.1M107.2 271.2l-.3 .2M107.2 264.4v1.1l-.3 .2"/>
<path d="M107.2 264.4l-.3 .2M107.2 271.3v1l-.3 .2M107.3 263.9v.3M107.3 263.9v.1M107.3 270.8l-.4-.6 .4 .7M107.3 264l-.1 .5M107.3 270.9l-.1 .4M240 267h170M315 277h95M315 267v20M375 277v10M390 277v10"/>
<path d="M75.1 281.5h-.4l.1 .3M75.1 281.7l.3 .1M75.1 281.5v.2M75.1 281.7l-.3 .1M75.2 281.5h-.2M75.4 281.4l-.2 .1"/>
<circle cx="26.9" cy="78.6" r=".55"/>
<circle cx="73.3" cy="78.7" r=".55"/>
<circle cx="123.3" cy="74.4" r=".67"/>
<circle cx="202.9" cy="78.9" r="1.17"/>
<circle cx="202.9" cy="70.6" r="1.16"/>
<circle cx="259" cy="78.7" r="1.17"/>
<circle cx="305.4" cy="78.7" r="1.17"/>
<circle cx="50.1" cy="84.3" r=".54"/>
<circle cx="163.4" cy="182.2" r="1.16"/>
<circle cx="64.1" cy="252.5" r="1.25"/>
<circle cx="101.3" cy="254.3" r="1.27"/>
</g>
<g fill="#000">
<circle cx="58.2" cy="36.3" r=".25"/>
<circle cx="60.8" cy="36.7" r=".25"/>
<circle cx="256.4" cy="36.5" r=".25"/>
<circle cx="273.2" cy="36.5" r=".25"/>
<circle cx="274.2" cy="36.5" r=".25"/>
<circle cx="24.3" cy="66.6" r=".25"/>
<circle cx="24.3" cy="69.5" r=".25"/>
<circle cx="24.3" cy="66.3" r=".25"/>
<circle cx="24.9" cy="67.5" r=".25"/>
<circle cx="24.9" cy="66.9" r=".25"/>
<circle cx="25.5" cy="66.7" r=".25"/>
<circle cx="26.3" cy="66.6" r=".25"/>
<circle cx="26.9" cy="77.6" r=".25"/>
<circle cx="26.9" cy="79.6" r=".25"/>
<circle cx="27.6" cy="66.6" r=".25"/>
<circle cx="30.9" cy="75.7" r=".25"/>
<circle cx="30.9" cy="77.1" r=".25"/>
<circle cx="30.9" cy="76" r=".25"/>
<circle cx="32.1" cy="64.9" r=".25"/>
<circle cx="32.3" cy="76" r=".25"/>
<circle cx="32.3" cy="77.1" r=".25"/>
<circle cx="32.3" cy="75.7" r=".25"/>
<circle cx="69.1" cy="65" r=".25"/>
<circle cx="70.9" cy="67" r=".25"/>
<circle cx="70.9" cy="67.3" r=".25"/>
<circle cx="70.9" cy="71.6" r=".25"/>
<circle cx="70.9" cy="76.1" r=".25"/>
<circle cx="70.9" cy="75.8" r=".25"/>
<circle cx="71.8" cy="66.7" r=".25"/>
<circle cx="72.6" cy="66.7" r=".25"/>
<circle cx="72.8" cy="77" r=".25"/>
<circle cx="72.8" cy="75.7" r=".25"/>
<circle cx="73.3" cy="77.7" r=".25"/>
<circle cx="73.3" cy="79.7" r=".25"/>
<circle cx="74" cy="66.7" r=".25"/>
<circle cx="75" cy="67.6" r=".25"/>
<circle cx="75.6" cy="77.7" r=".25"/>
<circle cx="75.6" cy="75" r=".25"/>
<circle cx="75.6" cy="78.4" r=".25"/>
<circle cx="75.6" cy="69.3" r=".25"/>
<circle cx="75.6" cy="73.7" r=".25"/>
<circle cx="75.6" cy="71" r=".25"/>
<circle cx="75.9" cy="74.9" r=".25"/>
<circle cx="75.9" cy="77.3" r=".25"/>
<circle cx="75.9" cy="75.4" r=".25"/>
<circle cx="76.6" cy="75.2" r=".25"/>
<circle cx="101.7" cy="79" r=".25"/>
<circle cx="101.7" cy="79.8" r=".25"/>
<circle cx="101.7" cy="78.4" r=".25"/>
<circle cx="103" cy="78" r=".25"/>
<circle cx="103" cy="79.4" r=".25"/>
<circle cx="103" cy="78.1" r=".25"/>
<circle cx="103.7" cy="71.6" r=".25"/>
<circle cx="103.7" cy="67.6" r=".25"/>
<circle cx="104.3" cy="67.1" r=".25"/>
<circle cx="104.3" cy="67.4" r=".25"/>
<circle cx="124.1" cy="69.7" r=".25"/>
<circle cx="127" cy="65.2" r=".25"/>
<circle cx="127.3" cy="66.8" r=".25"/>
<circle cx="129.1" cy="65.2" r=".25"/>
<circle cx="146.7" cy="66.8" r=".25"/>
<circle cx="161.4" cy="66.8" r=".25"/>
<circle cx="162.3" cy="65.2" r=".25"/>
<circle cx="162.7" cy="66.8" r=".25"/>
<circle cx="180" cy="66.9" r=".25"/>
<circle cx="185.8" cy="67.5" r=".25"/>
<circle cx="186" cy="67.8" r=".25"/>
<circle cx="186.7" cy="78.2" r=".25"/>
<circle cx="186.7" cy="79.5" r=".25"/>
<circle cx="187.7" cy="70.7" r=".25"/>
<circle cx="187.7" cy="68.4" r=".25"/>
<circle cx="188.3" cy="77.8" r=".25"/>
<circle cx="189" cy="68.5" r=".25"/>
<circle cx="189" cy="70.6" r=".25"/>
<circle cx="202.1" cy="77.9" r=".25"/>
<circle cx="202.1" cy="69.6" r=".25"/>
<circle cx="202.2" cy="78" r=".25"/>
<circle cx="202.2" cy="69.7" r=".25"/>
<circle cx="203.2" cy="78.4" r=".25"/>
<circle cx="203.2" cy="70.1" r=".25"/>
<circle cx="203.5" cy="70.6" r=".25"/>
<circle cx="203.5" cy="78.9" r=".25"/>
<circle cx="203.7" cy="79.8" r=".25"/>
<circle cx="203.7" cy="71.4" r=".25"/>
<circle cx="203.8" cy="79.8" r=".25"/>
<circle cx="203.8" cy="71.5" r=".25"/>
<circle cx="254.4" cy="76.2" r=".25"/>
<circle cx="254.4" cy="76.8" r=".25"/>
<circle cx="255.7" cy="77.1" r=".25"/>
<circle cx="255.7" cy="75.7" r=".25"/>
<circle cx="255.7" cy="75.8" r=".25"/>
<circle cx="256.4" cy="78.4" r=".25"/>
<circle cx="256.4" cy="75.1" r=".25"/>
<circle cx="256.4" cy="77.8" r=".25"/>
<circle cx="256.4" cy="69.4" r=".25"/>
<circle cx="256.4" cy="75.5" r=".25"/>
<circle cx="256.4" cy="67.7" r=".25"/>
<circle cx="256.4" cy="73.8" r=".25"/>
<circle cx="257.9" cy="78.7" r=".25"/>
<circle cx="258" cy="65.2" r=".25"/>
<circle cx="259" cy="78.2" r=".25"/>
<circle cx="259.5" cy="78.4" r=".25"/>
<circle cx="260.2" cy="78.8" r=".25"/>
<circle cx="262.6" cy="65.2" r=".25"/>
<circle cx="264.7" cy="65.2" r=".25"/>
<circle cx="301.8" cy="65.2" r=".25"/>
<circle cx="304.2" cy="78.7" r=".25"/>
<circle cx="305.4" cy="78.1" r=".25"/>
<circle cx="305.9" cy="78.4" r=".25"/>
<circle cx="306.5" cy="78.8" r=".25"/>
<circle cx="24.3" cy="86.6" r=".25"/>
<circle cx="24.3" cy="84.3" r=".25"/>
<circle cx="24.9" cy="86.9" r=".25"/>
<circle cx="25.1" cy="86.3" r=".25"/>
<circle cx="29.5" cy="81.9" r=".25"/>
<circle cx="50.1" cy="85.3" r=".25"/>
<circle cx="50.1" cy="83.3" r=".25"/>
<circle cx="70.9" cy="81.8" r=".25"/>
<circle cx="75.3" cy="87" r=".25"/>
<circle cx="75.3" cy="86.1" r=".25"/>
<circle cx="101.7" cy="84.7" r=".25"/>
<circle cx="101.7" cy="85.4" r=".25"/>
<circle cx="101.7" cy="84.1" r=".25"/>
<circle cx="103" cy="86.7" r=".25"/>
<circle cx="103.3" cy="86.7" r=".25"/>
<circle cx="103.7" cy="82.1" r=".25"/>
<circle cx="103.7" cy="81.8" r=".25"/>
<circle cx="103.7" cy="86.2" r=".25"/>
<circle cx="104.3" cy="87" r=".25"/>
<circle cx="104.3" cy="86.4" r=".25"/>
<circle cx="186.2" cy="86.9" r=".25"/>
<circle cx="186.7" cy="86.9" r=".25"/>
<circle cx="187" cy="86.9" r=".25"/>
<circle cx="187.7" cy="80.5" r=".25"/>
<circle cx="187.7" cy="81" r=".25"/>
<circle cx="189" cy="80.9" r=".25"/>
<circle cx="190.7" cy="82.2" r=".25"/>
<circle cx="191" cy="82.2" r=".25"/>
<circle cx="199.6" cy="82.2" r=".25"/>
<circle cx="204.6" cy="82.2" r=".25"/>
<circle cx="204.9" cy="82.2" r=".25"/>
<circle cx="256.4" cy="86.9" r=".25"/>
<circle cx="256.4" cy="86.7" r=".25"/>
<circle cx="256.4" cy="86.4" r=".25"/>
<circle cx="281" cy="84.4" r=".25"/>
<circle cx="282.2" cy="83.8" r=".25"/>
<circle cx="282.7" cy="84.1" r=".25"/>
<circle cx="283.4" cy="84.4" r=".25"/>
<circle cx="308" cy="86.7" r=".25"/>
<circle cx="308" cy="86.9" r=".25"/>
<circle cx="103" cy="139.9" r=".25"/>
<circle cx="103" cy="139.8" r=".25"/>
<circle cx="128" cy="139.4" r=".25"/>
<circle cx="156.6" cy="135.9" r=".25"/>
<circle cx="158.7" cy="135.9" r=".25"/>
<circle cx="167.9" cy="135.9" r=".25"/>
<circle cx="171.7" cy="137.6" r=".25"/>
<circle cx="188.3" cy="139.5" r=".25"/>
<circle cx="103" cy="141.2" r=".25"/>
<circle cx="128.3" cy="140.1" r=".25"/>
<circle cx="128.6" cy="140.6" r=".25"/>
<circle cx="147.7" cy="155.1" r=".25"/>
<circle cx="148.7" cy="153.5" r=".25"/>
<circle cx="148.7" cy="154.4" r=".25"/>
<circle cx="179" cy="153.5" r=".25"/>
<circle cx="179" cy="155" r=".25"/>
<circle cx="187.7" cy="155.6" r=".25"/>
<circle cx="187.7" cy="153.2" r=".25"/>
<circle cx="189" cy="155.5" r=".25"/>
<circle cx="195.2" cy="157.7" r=".25"/>
<circle cx="187.7" cy="174.2" r=".25"/>
<circle cx="187.7" cy="171.9" r=".25"/>
<circle cx="188.3" cy="162.7" r=".25"/>
<circle cx="188.3" cy="164.8" r=".25"/>
<circle cx="189" cy="174.1" r=".25"/>
<circle cx="194.3" cy="169.7" r=".25"/>
<circle cx="195.3" cy="169.8" r=".25"/>
<circle cx="196" cy="168.6" r=".25"/>
<circle cx="201.9" cy="165.9" r=".25"/>
<circle cx="202" cy="163.1" r=".25"/>
<circle cx="202" cy="162.2" r=".25"/>
<circle cx="202" cy="163.2" r=".25"/>
<circle cx="202" cy="162.3" r=".25"/>
<circle cx="202.3" cy="163.2" r=".25"/>
<circle cx="202.6" cy="165.9" r=".25"/>
<circle cx="203.2" cy="165.9" r=".25"/>
<circle cx="203.6" cy="163.2" r=".25"/>
<circle cx="203.9" cy="163.2" r=".25"/>
<circle cx="203.9" cy="163.6" r=".25"/>
<circle cx="204" cy="165.9" r=".25"/>
<circle cx="204.2" cy="164.5" r=".25"/>
<circle cx="204.4" cy="163.2" r=".25"/>
<circle cx="101.7" cy="188" r=".25"/>
<circle cx="103" cy="186.2" r=".25"/>
<circle cx="103" cy="187.6" r=".25"/>
<circle cx="124.1" cy="189.6" r=".25"/>
<circle cx="128" cy="185.7" r=".25"/>
<circle cx="128.1" cy="188.1" r=".25"/>
<circle cx="128.3" cy="186.4" r=".25"/>
<circle cx="128.6" cy="186.9" r=".25"/>
<circle cx="162" cy="185.7" r=".25"/>
<circle cx="162.1" cy="188.1" r=".25"/>
<circle cx="162.3" cy="186.4" r=".25"/>
<circle cx="162.6" cy="186.9" r=".25"/>
<circle cx="163.3" cy="181.1" r=".25"/>
<circle cx="163.4" cy="183.4" r=".25"/>
<circle cx="163.7" cy="181.7" r=".25"/>
<circle cx="163.9" cy="182.2" r=".25"/>
<circle cx="185.7" cy="189.6" r=".25"/>
</g>
<g fill="none" stroke="#000" stroke-width=".36">
<path d="M53.2 210.5l-36.5 21.1v.3h-.5M72.2 211.6v.2M73.2 212.2v.2M73.4 211.2v.2M74 210.8v.3M74.1 212.3v.3M89.5 207l11.8 6.8 .2 .4 .3-.1M94 218v.3M17.2 232.9l57.5 33.4v15.2l-57.6-33.3zM34.6 239.5a1.34 1.34 0 0 0 2.4 0M34.8 239.2a1.15 1.15 0 0 1 2 .4 1.24 1.24 0 0 1-2.1-.3zM67.4 220.6a1.34 1.34 0 0 0 2.3 0"/>
<path d="M67.7 220.1a1.12 1.12 0 0 1 1.9 .6 1.21 1.21 0 0 1-2.1-.3zM89.1 236.9a1.35 1.35 0 0 0 2.3 0M89.3 236.5a1.21 1.21 0 0 1 2 .4 1.22 1.22 0 0 1-2.1-.1zM91.4 234.5a1.34 1.34 0 0 0 2.4 0M91.6 234.1a1.18 1.18 0 0 1 2 .5 1.23 1.23 0 0 1-2-.3zM92.4 223.2v.3M93.4 222.9h.1M93.4 223.8v.3M94.4 223.8v.3M95.4 223.2v.3M20.9 240.8l.2 .1M20.9 241.3a.52 .52 0 0 1 .4 .5 .52 .52 0 0 1-.4 .5"/>
<path d="M28.7 241.2l-7.8 4.5M29.2 241.5l-8.3 4.8M58.7 253.4a1.34 1.34 0 0 0 2.3 0M59 252.9a1.13 1.13 0 0 1 1.9 .5 1.21 1.21 0 0 1-2.1-.2zM62.9 252a1.34 1.34 0 0 0 2.4 0M63.1 251.7a1.17 1.17 0 0 1 2 .4 1.23 1.23 0 0 1-2.1-.3zM93.5 255.9l-17.9 10.4-.2-.2M101.7 254a.56 .56 0 0 1 .8-.3 .56 .56 0 0 1 .1 .9 .79 .79 0 0 1-.5 .8 .79 .79 0 0 1-.9-.2v-.7zM102.4 253.6a1.36 1.36 0 0 0-1.2 2M110.9 255.7a.6 .6 0 0 1 .9-.2 .6 .6 0 0 1 0 .9 .73 .73 0 0 1-.5 .8 .73 .73 0 0 1-.8-.3zM111.7 244.4l-36.5 21v.3M111.7 255.3a1.36 1.36 0 0 0-1.2 2"/>
<path d="M112.2 245.2l-18.4 10.6M78.2 274.6a.61 .61 0 0 1 .9-.2 .61 .61 0 0 1 0 .9 .75 .75 0 0 1-.5 .8 .75 .75 0 0 1-.9-.3l.1-.6zM78.9 274.2a1.33 1.33 0 0 0-1.1 2M88.4 261.7a.6 .6 0 0 1 .9-.4 .6 .6 0 0 1 0 1 .72 .72 0 0 1-.5 .8 .72 .72 0 0 1-.8-.4zM88.4 270a.6 .6 0 0 1 1-.1 .6 .6 0 0 1-.1 .9 .8 .8 0 0 1-1.3 .6v-.6zM89.2 261.2a1.33 1.33 0 0 0-1.2 2M89.2 269.6a1.36 1.36 0 0 0-1.2 2M103 271.8a1.1 1.1 0 0 1 1.2 .5 1.1 1.1 0 0 1-.2 1.3 1.32 1.32 0 0 1-1-1.8zM103 265a1.11 1.11 0 0 1 1.2 .5 1.11 1.11 0 0 1-.1 1.3l-.9-.6-.3-.7zM103.1 271.6a1.33 1.33 0 0 1 1.2 2M103.1 264.8a1.35 1.35 0 0 1 1.2 2"/>
</g>
<g fill="none" stroke="#000" stroke-width=".71">
<path d="M10 10h400v277h-400zM70 6.1v3.9M140 6.1v3.9M207.1 5h5.8l-2.9 5zM210 0v10M280 6.1v3.9M350 6.1v3.9M163.3 39.3v2.1M163.3 32.4h7.2M163.3 32.4l2.5-.5v1zM163.3 27.3v10.2M163.3 55.1v2.1"/>
<path d="M163.3 59v10.2M163.3 43.1v10.3M6.1 74.2h3.9M163.3 70.9v2.2M163.3 74.8l-.1 10.2M410 74.2h3.9M163.2 95.8h7.2M163.2 95.8l2.5-.5v1zM163.2 86.8v2.1M163.2 90.7v10.2M0 148.5h10M5 145.6l5 2.9-5 2.9z"/>
<path d="M410 148.5h10M410 148.5l5-2.9v5.8zM6.1 222.7h3.9M410 222.7h3.9M70 287v3.9M140 287v3.9M210 287v10M210 287l2.9 5h-5.8zM280 287v3.9M350 287v3.9"/>
</g>
<path d="M163.3 27.3v10.2M163.2 90.7v10.2" fill="none" stroke="#000" stroke-width="1.4"/>
<path d="M163.3 32.4l2.5-.5v1zM163.2 95.8l2.5-.5v1z" fill="#000" stroke="#000" stroke-width=".71"/>
<g fill="#000" stroke="#000" stroke-width=".3">
<path d="M25.5 68l.9-.4 .5 2.5zM28.2 78.3l2.3-1.2-1.6 2zM34.6 64.5l1 .4-1.4 2.2zM36.5 76l.7 2.5-1 .1zM56.9 67.8l1.2 2.2-.9 .3zM66.4 219.2l.9-.5 .7 2.5zM87.9 205l1.6 2-2.2-1.2zM106.6 238.5l.7 .8-2.3 1.2zM63.3 250.5l1.6 2-2.2-1.2zM106.3 257.2l.6 .8-2.3 1.1zM43.5 265.7l2.4-.9-1.8 1.8zM100.5 273.1l2.4-.9-1.9 1.7z"/>
<path d="M105.1 271.6l1.9-1.7 .5 .8zM107.2 272.3l2.6-.1-.2 1z"/>
</g>
<g font-size="7.2">
<text x="31.8" y="28.4">A-A ( 1 : 3 )</text>
<text x="174" y="35.1">A</text>
<text x="173.9" y="98.4">A</text>
</g>
<g font-size="4.8">
<text x="33.7" y="9.6">6</text>
<text x="103.7" y="9.6">5</text>
<text x="173.7" y="9.6">4</text>
<text x="243.7" y="9.6">3</text>
<text x="313.6" y="9.6">2</text>
<text x="383.6" y="9.6">1</text>
<text x="6.2" y="38.9">D</text>
<text x="410.5" y="38.9">D</text>
<text x="15.9" y="50.5">7</text>
<text x="35.9" y="57.1">12</text>
<text x="13.1" y="91.1">10</text>
<text x="37.8" y="104">6</text>
<text x="65.4" y="102.7">5</text>
<text x="6.4" y="113.1">C</text>
<text x="410.7" y="113.1">C</text>
<text x="324.9" y="132.5">Multiplicar las cantidades x10 unidades</text>
<text x="297.7" y="140">PARTS LIST</text>
<text x="225.3" y="146.3">ITEM</text>
<text x="261.2" y="146.4">QTY</text>
<text x="296.9" y="146.3">PART NUMBER</text>
<text x="362.9" y="146.4">DESCRIPTION</text>
<text x="229.4" y="152.8">1</text>
<text x="264.5" y="152.8">1</text>
<text x="280.9" y="152.8">Tapa Caja</text>
<text x="346.2" y="152.8">Acero al carbono 1mm</text>
<text x="346.2" y="159.3">espesor</text>
<text x="229.4" y="165.7">2</text>
<text x="264.5" y="165.6">1</text>
<text x="280.9" y="165.6">Base Caja</text>
<text x="346.2" y="165.7">Acero al carbono 1mm</text>
<text x="346.2" y="172.1">espesor</text>
<text x="229.4" y="178.5">3</text>
<text x="264.5" y="178.4">1</text>
<text x="280.9" y="178.5">Placa Sujetador Vaso</text>
<text x="346.2" y="178.5">Acero al carbono 1mm</text>
<text x="346.2" y="185">espesor</text>
<text x="6.4" y="187.4">B</text>
<text x="229.4" y="191.3">4</text>
<text x="264.5" y="191.3">2</text>
<text x="280.9" y="191.4">Placa Sujetador Portasuero</text>
<text x="346.2" y="191.4">Acero al carbono 1mm</text>
<text x="410.7" y="187.4">B</text>
<text x="52" y="193.4">8</text>
<text x="70" y="193.9">3</text>
<text x="346.2" y="197.8">espesor</text>
<text x="229.4" y="204.1">5</text>
<text x="264.5" y="204.1">1</text>
<text x="280.9" y="204.2">Disco Calefactor</text>
<text x="346.2" y="204.2">Duraluminio</text>
<text x="17.1" y="215.9">9</text>
<text x="229.4" y="210.6">6</text>
<text x="264.5" y="210.6">1</text>
<text x="280.9" y="210.7">Pletina Sujetador Calefactor</text>
<text x="346.2" y="210.6">Aluminio</text>
<text x="229.4" y="217">7</text>
<text x="263.1" y="217">16</text>
<text x="280.9" y="217">Tuerca Remachable M4</text>
<text x="346.2" y="217">Comercial</text>
<text x="125.8" y="223.9">1</text>
<text x="229.4" y="223.4">8</text>
<text x="263.1" y="223.4">18</text>
<text x="280.9" y="223.4">Perno DIN912-M4x0.7x10</text>
<text x="346.2" y="223.5">Comercial</text>
<text x="229.4" y="229.9">9</text>
<text x="264.5" y="229.9">2</text>
<text x="280.9" y="229.9">Perno DIN912 M4x0.7x40</text>
<text x="346.2" y="229.9">Comercial</text>
<text x="228.1" y="236.3">10</text>
<text x="264.5" y="236.3">4</text>
<text x="280.9" y="236.3">Tuerca DIN934 M4</text>
<text x="346.2" y="236.3">Comercial</text>
<text x="125.8" y="243.8">4</text>
<text x="228.1" y="242.7">11</text>
<text x="264.5" y="242.7">2</text>
<text x="280.9" y="242.7">Arandela Presion DIN127B D4</text>
<text x="346.2" y="242.7">Comercial</text>
<text x="228.1" y="249.1">12</text>
<text x="264.5" y="249.1">1</text>
<text x="280.9" y="249.2">Sello Plato Oring 2-343</text>
<text x="346.2" y="249.2">Proporciona Cliente</text>
<text x="129.9" y="257.5">11</text>
<text x="228.1" y="255.6">13</text>
<text x="264.5" y="255.6">2</text>
<text x="280.9" y="255.6">Prisionero DIN913 M5x5</text>
<text x="346.2" y="255.6">Proporciona Cliente</text>
<text x="6.4" y="261.6">A</text>
<text x="410.6" y="261.6">A</text>
<text x="338.8" y="264.2">1 : 3</text>
<text x="392.3" y="265">A3</text>
<text x="331.1" y="273.3">Open High Flow Nasal Canula</text>
<text x="133.8" y="279">10</text>
<text x="20.5" y="282">2</text>
<text x="87" y="283.2">8</text>
<text x="318.3" y="283.8">Conjunto caja OpenHFNC</text>
<text x="380.9" y="284.9">0</text>
<text x="392.9" y="284.9">2 / 11</text>
<text x="33.7" y="290.9">6</text>
<text x="103.7" y="290.9">5</text>
<text x="173.7" y="290.9">4</text>
<text x="243.7" y="290.9">3</text>
<text x="313.6" y="290.9">2</text>
<text x="383.6" y="290.9">1</text>
</g>
<g font-size="3.4">
<text x="241" y="265.3">BO, NC, SM</text>
<text x="273" y="265.3">OpenHFNC</text>
<text x="298" y="265.3">OpenHFNC</text>
<text x="361" y="265.4">12/05/2020</text>
</g>
<g font-size="2.7">
<text x="214.6" y="259.1">Unidades en mm,</text>
<text x="215.6" y="262.4">a menos que se</text>
<text x="241" y="260.1">Dibujado</text>
<text x="273" y="260.1">Revisado</text>
<text x="298" y="260.1">Aprobado</text>
<text x="338.2" y="260">Escala</text>
<text x="361" y="260.1">Fecha</text>
<text x="391.3" y="259.9">Formato</text>
<text x="211.2" y="265.7">especifique lo contrario</text>
<text x="212.8" y="272.2">Tolerancia 0,1mm, a</text>
<text x="216.8" y="275.5">menos que se</text>
<text x="211.2" y="278.8">especifique lo contrario</text>
<text x="379.8" y="280">Rev.</text>
<text x="395.6" y="280.2">Lámina</text>
</g>
</svg>
